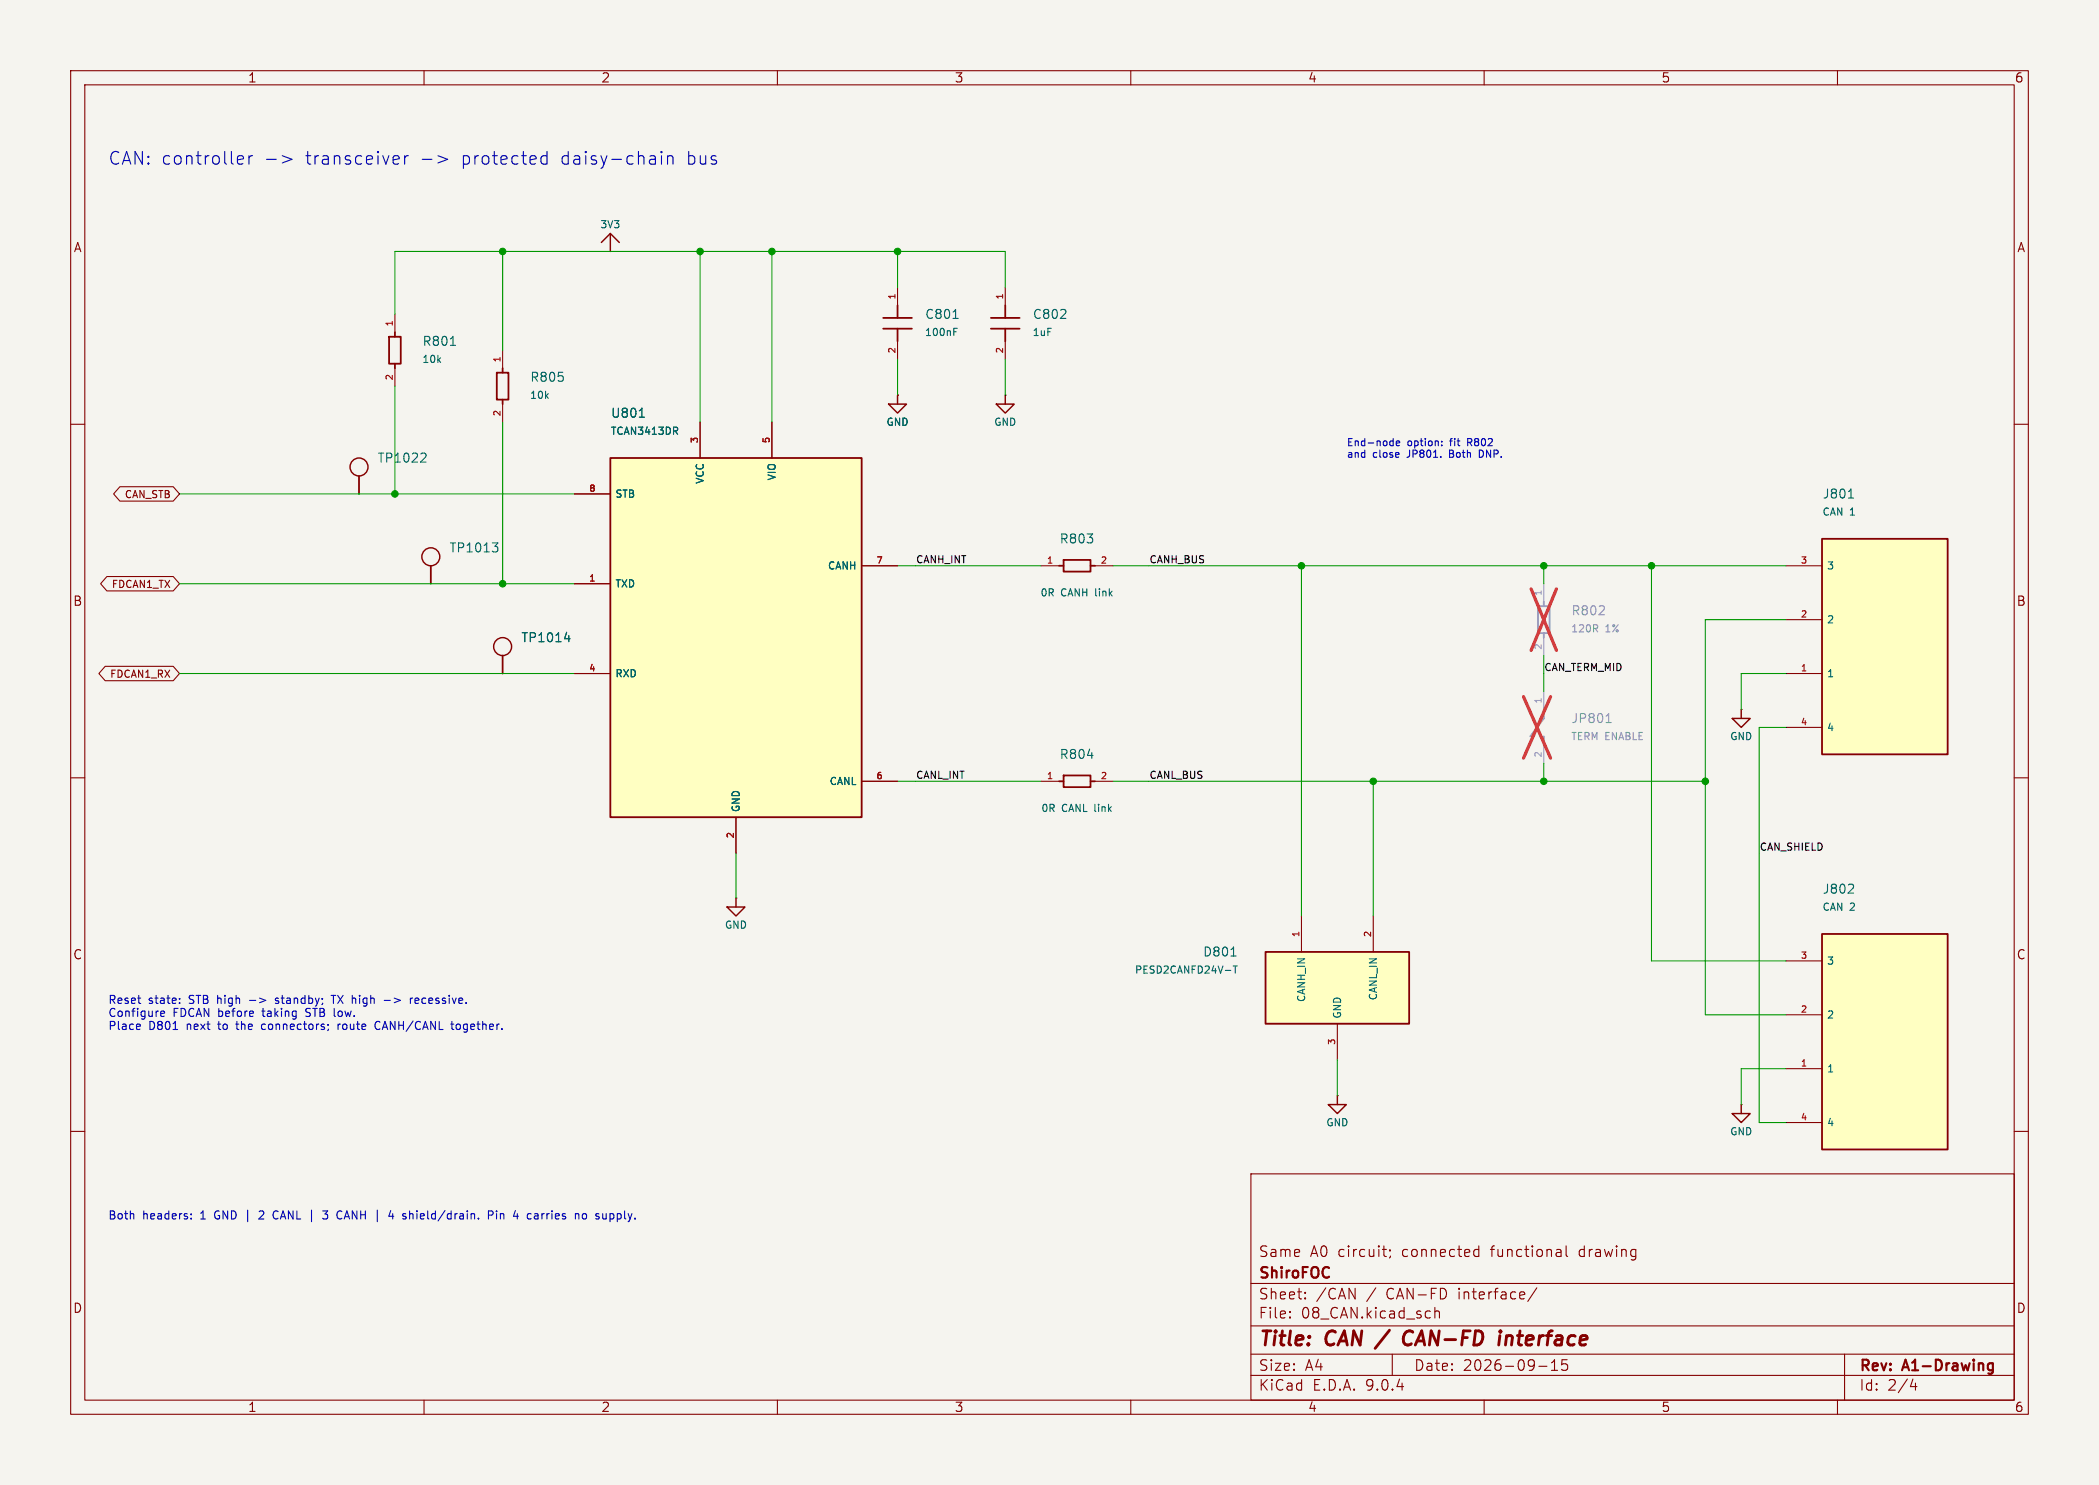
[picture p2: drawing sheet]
<svg xmlns="http://www.w3.org/2000/svg" width="297mm" height="210mm" viewBox="0 0 297 210" stroke-linecap="round" stroke-linejoin="round" font-family="sans-serif">
<path d="M0 0h297v210h-297z" fill="#f5f4ef" stroke="#f5f4ef" stroke-width=".14"/>
<g fill="none" stroke="#840000" stroke-width=".15">
<path d="M10 10h277v190h-277zM12 12h273v186h-273zM60 10v2M110 10v2M160 10v2M210 10v2M260 10v2M10 60h2M285 60h2M10 110h2M285 110h2M10 160h2"/>
<path d="M177 166h108v32h-108zM195.6 176.7h.6M195.9 177.6l.3 .1M196.7 176.8v.1M196.7 176.8h-.1l.1 .1M196.7 177.6l-.1 .3M208.7 176.8l.1-.1 .4 .1M208.7 177.6l.1 .1 .4-.1M209.2 176.2v1.5M220.7 176.7l.2 .2v.8M220.9 177.6l-.2 .1M220.9 177.1h-.2"/>
<path d="M221.6 176.2v1.3l.2 .2M285 160h2M60 198v2M110 198v2M160 198v2M177 194.5h108M177 191.5h108M177 187.5h108M177 181.5h108M182.5 186.3h.1l-.1 .1M182.5 186.3v.1M182.5 185.5v.1"/>
<path d="M182.5 185.5h.1l-.1 .1M184.7 183.6v.1M184.7 183.6h-.1l.1 .1M184.7 182.8v.1M184.7 182.8h-.1l.1 .1M197 191.5v3M203 184.9v1.5M203 185.5a.37 .37 0 0 1 .7 .1v.8M210 198v2M217.5 182.1l-1.3 2M217.7 193.2h1.2M219.5 193.8h.9"/>
<path d="M219.5 192.7l.5-.4v1.5M221.7 192.3h-.7v.7l.2-.1h.5l.1 .3-.1 .5-.2 .1h-.3l-.2-.1M260 198v2M261 191.5v6.5M270.7 195l-.4 1.1h.9M271 195.6v1"/>
</g>
<path d="M281.6 192.8l.4 .1M282 192.8v1.2a.41 .41 0 0 1-.5 .3M282 193.7l-.4 .1" fill="none" stroke="#840000" stroke-width=".3"/>
<path d="M199.6 188.2a1.13 1.13 0 0 0-1 .7 1.13 1.13 0 0 0 .2 1.2l.3 .1 .5-.1M212.2 188.9l-.1 1.3M212.3 188.2v.2M212.3 188.2l-.1 .1 .1 .1M212.3 188.2l.1 .1-.1 .1M213.2 188.9l-.2 1.3M213.8 188.9h-.3l-.3 .2" fill="none" stroke="#840000" stroke-width=".4"/>
<path d="M257.8 76.2h17.8v30.5h-17.8z" fill="#ffffc2"/>
<path d="M55.1 47.6h1.6v3.8h-1.6zM55.9 47v.6M55.9 51.4v.7M70.3 52.7h1.6v3.8h-1.6zM71.1 52.1v.6M71.1 56.5v.7M140.2 45h4.1M140.2 46.5h4.1M142.2 43.2v1.8M142.2 46.5v1.8M50.8 67.3v2.6M257.8 76.2h17.8v30.5h-17.8z" fill="none" stroke="#840000" stroke-width=".25"/>
<path d="M86.4 35.6h.1M55.9 44.5v2.5M55.9 52.1v2.5M71.1 49.5v2.6M71.1 57.2v2.5M142.2 40.6v2.6M142.2 48.3v2.5M252.7 80h5.1M252.7 87.6h5.1M252.7 95.3h5.1M252.7 102.9h5.1" fill="none" stroke="#840000" stroke-width=".15"/>
<path d="M63.7 48.8h.8M60 64.1l.3 .2-.1 .3-.7 .7h.8M261.5 70.4h.8" fill="none" stroke="#006464" stroke-width=".15"/>
<g fill="none" stroke="#840000" stroke-width=".2">
<path d="M85.1 34.3l1.3-1.3 1.2 1.3M86.4 33v2.6"/>
<circle cx="50.8" cy="66" r="1.27"/>
</g>
<path d="M86.4 64.8h35.5v50.8h-35.5z" fill="#ffffc2"/>
<path d="M125 45h4M125 46.5h4M127 43.2v1.8M127 46.5v1.8M86.4 64.8h35.5v50.8h-35.5zM71.1 92.7v2.6" fill="none" stroke="#840000" stroke-width=".25"/>
<g fill="none" stroke="#840000" stroke-width=".15">
<path d="M99.1 59.7v5.1M109.2 59.7v5.1M127 40.6v2.6M127 48.3v2.5M81.3 69.9h5.1M81.3 82.6h5.1M81.3 95.3h5.1M121.9 80h5.1M104.1 115.6v5.1M121.9 110.5h5.1M246.4 100.3h.1M104.1 127h.1"/>
<path d="M189.2 154.9h.1"/>
</g>
<path d="M90.5 59h.7M134.9 45h.7M135 46.9h.3M135 46.4h.4M95.5 60.9l.4 .5M95.8 60.5l.1 .1-.1 .3M79.9 90.3h.8M80.5 89.9v.8" fill="none" stroke="#006464" stroke-width=".15"/>
<g fill="none" stroke="#840000" stroke-width=".2">
<path d="M245.1 101.6h2.5l-1.2 1.3zM246.4 100.3v1.3M102.9 128.3h2.5l-1.3 1.2zM104.1 127v1.3M188 156.2h2.5l-1.3 1.3zM189.2 154.9v1.3"/>
<circle cx="71.1" cy="91.4" r="1.27"/>
</g>
<path d="M217.6 85.7h1.7v3.8h-1.7zM218.4 85.1v.6M218.4 89.5v.7M218.4 100.3v1.3l-1.9 2.5M218.4 104.1v1.3" fill="none" stroke="#9c9b98" stroke-width=".25"/>
<path d="M218.4 82.6v2.5M218.4 90.2v2.5M218.4 97.8v2.5M218.4 105.4v2.6" fill="none" stroke="#9c9b98" stroke-width=".15"/>
<path d="M225.7 88.9l.4 .5M226 88.4v.4M227.3 102.2h.7M227.5 101.1l.1-.2v1.3" fill="none" stroke="#939391" stroke-width=".15"/>
<path d="M215.6 98.5l3.8 8.7M216.6 83.3l3.6 8.7M219.4 98.5l-3.8 8.7M220.2 83.3l-3.6 8.7" fill="none" stroke="#e12e31" stroke-width=".46"/>
<path d="M257.8 132.1h17.8v30.5h-17.8z" fill="#ffffc2"/>
<path d="M257.8 132.1h17.8v30.5h-17.8z" fill="none" stroke="#840000" stroke-width=".25"/>
<path d="M127 55.9h.1M252.7 135.9h5.1M246.4 156.2h.1M252.7 143.5h5.1M252.7 151.1h5.1M252.7 158.8h5.1" fill="none" stroke="#840000" stroke-width=".15"/>
<path d="M262.2 125.1l.1 .2-.1 .3-.7 .7h.8" fill="none" stroke="#006464" stroke-width=".15"/>
<path d="M125.7 57.2h2.6l-1.3 1.2zM127 55.9v1.3M245.1 157.5h2.5l-1.2 1.3zM246.4 156.2v1.3" fill="none" stroke="#840000" stroke-width=".2"/>
<path d="M179.1 134.6h20.3v10.2h-20.3z" fill="#ffffc2"/>
<path d="M150.5 79.2h3.8v1.6h-3.8zM61 80v2.6M149.9 80h.6M154.3 80h.6M149.9 110.5h.6M150.5 109.7h3.8v1.6h-3.8zM154.3 110.5h.6M179.1 134.6h20.3v10.2h-20.3z" fill="none" stroke="#840000" stroke-width=".25"/>
<g fill="none" stroke="#840000" stroke-width=".15">
<path d="M99.1 59.7v5.1M109.2 59.7v5.1M127 55.9h.1M142.2 55.9h.1M17 68.8h7.5l.9 1.1-.9 1h-7.5l-.9-1zM81.3 69.9h5.1M14.9 94.2h9.6l.9 1.1-.9 1h-9.6l-.9-1zM15.1 81.5h9.4l.9 1.1-.9 1h-9.4l-.9-1zM81.3 82.6h5.1M81.3 95.3h5.1M121.9 80h5.1M147.3 80h2.6"/>
<path d="M154.9 80h2.6M104.1 115.6v5.1M121.9 110.5h5.1M147.3 110.5h2.6M154.9 110.5h2.6M184.1 129.5v5.1M194.3 129.5v5.1M189.2 144.8v5.1"/>
</g>
<path d="M90.5 59h.7M69.7 76.8h.7l-.4 .5M70.2 77.3l.2 .2v.3l-.2 .2M95.5 60.9l.4 .5M95.8 60.5l.1 .1-.1 .3M79.9 90.3h.8M80.5 89.9v.8M153.9 106.8h.8M174.2 135.2h.7M174.5 136.6h.6M174.8 136.6v1" fill="none" stroke="#006464" stroke-width=".15"/>
<g fill="none" stroke="#840000" stroke-width=".2">
<path d="M141 57.2h2.5l-1.3 1.2zM142.2 55.9v1.3"/>
<circle cx="61" cy="78.7" r="1.27"/>
</g>
<g fill="none" stroke="#009600" stroke-width=".15">
<path d="M71.1 35.6v13.9M99.1 35.6v24.1M109.2 35.6v24.1M127 35.6v5M55.9 54.6v15.3M71.1 59.7v22.9M127 50.8v5.1M142.2 40.6v-5h-86.3v8.9M142.2 50.8v5.1M25.4 69.9h55.9M25.4 95.3h55.9M25.4 82.6h55.9"/>
<path d="M127 80h20.3M157.5 80h95.2M184.1 80v49.5M218.4 80v2.6M218.4 92.7v5.1M233.7 80v55.9h19M252.7 95.3h-6.3v5M252.7 87.6h-11.4v55.9h11.4M127 110.5h20.3M157.5 110.5h83.8M194.3 110.5v19M218.4 108v2.5"/>
<path d="M252.7 102.9h-3.8v55.9h3.8M104.1 120.7v6.3M189.2 149.9v5M252.7 151.1h-6.3v5.1"/>
</g>
<g fill="none" stroke="#0000c2" stroke-width=".15">
<path d="M33.9 22l.5 .1 .1 .3-.9 .2M34.4 23.1l-.5 .1M35.2 22v1.2M35.7 22a.46 .46 0 0 0-.5 .4M37.7 22.5h1.4M39.9 22l1.4 .5-1.4 .5M56.4 22.1l.1 .3-.9 .2M57.3 22v1.2M57.8 22a.46 .46 0 0 0-.5 .4M59.7 22.5h1.4M62 22l1.3 .5-1.3 .5M76.7 23.1l.2 .1 .5-.1"/>
<path d="M76.7 22.1l.2-.1 .5 .1M77.4 21.4v1.8M93.6 21.4v.2M93.6 22v1.2M93.6 21.4l-.1 .1 .1 .1M93.6 21.4l.1 .1-.1 .1M94.5 22.2a.45 .45 0 0 1 .7 .1v.9M94.5 22v1.2M197 62.4h.1M197.1 62v1M197.1 63h-.1M197.6 62.7l.5-.1-.1-.2h-.3l-.1 .1v.5h.4"/>
<path d="M204 62.9v.1M204 62.4v.1M205.1 63.7v1h.4M205.1 64.1h.4M207.7 62.6h.4M208.1 62h-.4v1M209.3 63.7v1l.4-.1M19.8 145.5l-.1 .1M19.9 145v.1l-.6 .1M22.7 143.4l.6-.1-.1-.3h-.3l-.2 .2 .1 .5h.4M24.5 145.6h.6M25.4 141.8v.1"/>
<path d="M25.4 141.2v.1M33.4 144.8h.4M33.5 144.4l.1 1.1M35.3 141.5h.9M37 145l.1 .5 .3 .1M39 141.9h.3M39.3 141.1l-.3 .1v.1v.2h.3M43.3 143.7h.1M46.9 140.8h.6M47.2 140.8v1.1M47.8 144.8v.8M48.2 144.8l-.3 .1-.1 .1"/>
<path d="M53.8 144.6a.46 .46 0 0 0-.6-.1 .46 .46 0 0 0-.1 .6 .43 .43 0 0 0 .2 .4 .43 .43 0 0 0 .5 0M54.4 141.5h.8M58.1 141.1v.8M58.4 141.1l-.2 .1-.1 .2M58.7 141.5l.6-.1-.1-.2-.3-.1-.2 .2 .1 .6h.4M63.8 144.8h.4M64 145.5l.2 .1M64.9 144.8l-.2 .1-.2 .1 .1 .5 .3 .1M27 172.3v.1M27 171.7v.1M37.1 171.2l-.4 .2M37.3 171.7l-.7 .7h.7"/>
<path d="M38.9 171.3h.4M38.9 172.3h.4M45.7 171.2h.7l-.4 .5 .3 .1 .1 .4-.3 .2h-.3M48.8 172.1h.6M49.1 171.2l-.4 1.2M69.1 171.8h.6l.1-.2-.1-.2-.1-.2h-.5v1.2M70.3 171.2v.2M70.3 171.6v.8M70.8 171.6v.8M70.8 171.7l.2-.1 .2 .1 .1 .7M75 171.6l-.3 .1-.1 .1 .1 .5 .3 .1M76.9 171.6h.1"/>
<path d="M87.3 171.6v1.2M87.3 172.3l.2 .1M87.5 171.6l-.2 .1"/>
</g>
<g fill="#009600" stroke="#009600" stroke-width=".15">
<circle cx="71.1" cy="35.6" r=".46"/>
<circle cx="99.1" cy="35.6" r=".46"/>
<circle cx="71.1" cy="82.6" r=".46"/>
<circle cx="109.2" cy="35.6" r=".46"/>
<circle cx="55.9" cy="69.9" r=".46"/>
<circle cx="194.3" cy="110.5" r=".46"/>
<circle cx="184.1" cy="80" r=".46"/>
<circle cx="127" cy="35.6" r=".46"/>
<circle cx="218.4" cy="80" r=".46"/>
<circle cx="233.7" cy="80" r=".46"/>
<circle cx="241.3" cy="110.5" r=".46"/>
<circle cx="218.4" cy="110.5" r=".46"/>
</g>
<g font-size="2.8" fill="#840000">
<text x="178" y="190.9">Title:</text>
<text x="187.7" y="190.9">CAN /</text>
<text x="200.2" y="190.9">CAN-FD</text>
<text x="214.5" y="190.9">interface</text>
</g>
<g font-size="2.5" fill="#0000c2">
<text x="15.2" y="23.6">CAN: controller</text>
<text x="43.3" y="23.6">transceiver</text>
<text x="65.5" y="23.6">protected</text>
<text x="79.7" y="23.6">daisy-chain</text>
<text x="97.6" y="23.6">bus</text>
</g>
<g font-size="2.1" fill="#840000">
<text x="178" y="178">Same</text>
<text x="185.4" y="178">A0 circuit;</text>
<text x="198.5" y="178">connected</text>
<text x="211.3" y="178">functional</text>
<text x="223.9" y="178">drawing</text>
<text x="178" y="184">Sheet:</text>
<text x="178" y="181.2">ShiroFOC</text>
<text x="186.2" y="184">/CAN</text>
<text x="193.5" y="184">/</text>
<text x="196.3" y="184">CAN-FD</text>
<text x="206.6" y="184">interface/</text>
<text x="178" y="186.7">File:</text>
<text x="184.1" y="186.7">08_CAN.kicad_sch</text>
<text x="178" y="196.9">KiCad</text>
<text x="178" y="194.1">Size:</text>
<text x="184.7" y="194.1">A4</text>
<text x="185.7" y="196.9">E.D.A.</text>
<text x="193.3" y="196.9">9.0.4</text>
<text x="200" y="194.1">Date:</text>
<text x="207" y="194.1">2026-09-15</text>
<text x="263" y="194.3">Rev:</text>
<text x="263" y="196.9">Id:</text>
<text x="267.1" y="196.9">2/4</text>
<text x="269.4" y="194.3">A1-Drawing</text>
</g>
<g font-size="1.8" fill="#840000">
<text x="35" y="11.9">1</text>
<text x="85" y="11.9">2</text>
<text x="135" y="11.9">3</text>
<text x="185" y="11.9">4</text>
<text x="235" y="11.9">5</text>
<text x="285" y="11.9">6</text>
<text x="10.3" y="35.9">A</text>
<text x="285.3" y="35.9">A</text>
<text x="10.3" y="85.9">B</text>
<text x="285.3" y="85.9">B</text>
<text x="10.3" y="135.9">C</text>
<text x="285.3" y="135.9">C</text>
<text x="10.3" y="185.9">D</text>
<text x="285.3" y="185.9">D</text>
<text x="35" y="199.9">1</text>
<text x="85" y="199.9">2</text>
<text x="135" y="199.9">3</text>
<text x="185" y="199.9">4</text>
<text x="235" y="199.9">5</text>
<text x="285" y="199.9">6</text>
</g>
<g font-size="1.8" fill="#006464">
<text x="130.8" y="45.3">C801</text>
<text x="146.1" y="45.3">C802</text>
<text x="59.7" y="49.1">R801</text>
<text x="74.9" y="54.2">R805</text>
<text x="86.4" y="59.3">U801</text>
<text x="53.3" y="65.6">TP1022</text>
<text x="257.8" y="70.7">J801</text>
<text x="149.8" y="77.1">R803</text>
<text x="63.5" y="78.3">TP1013</text>
<text x="73.7" y="91">TP1014</text>
<text x="149.8" y="107.5">R804</text>
<text x="257.8" y="126.6">J802</text>
<text x="170.1" y="135.5">D801</text>
</g>
<g font-size="1.8" fill="#939391">
<text x="222.3" y="87.2">R802</text>
<text x="222.3" y="102.5">JP801</text>
</g>
<g font-size="1.6" fill="#0000c2">
<text x="15.2" y="142.3">Reset</text>
<text x="21" y="142.3">state:</text>
<text x="26.9" y="142.3">STB high</text>
<text x="35.9" y="142.3">-&gt;</text>
<text x="39.8" y="142.3">standby;</text>
<text x="48" y="142.3">TX high</text>
<text x="55.8" y="142.3">-&gt;</text>
<text x="59.8" y="142.3">recessive.</text>
<text x="15.2" y="144.2">Configure</text>
<text x="15.2" y="146">Place</text>
<text x="21.1" y="146">D801</text>
<text x="24.5" y="144.2">FDCAN before</text>
<text x="26.6" y="146">next</text>
<text x="31.3" y="146">to</text>
<text x="34.1" y="146">the</text>
<text x="37.5" y="144.2">taking</text>
<text x="37.8" y="146">connectors;</text>
<text x="43.9" y="144.2">STB low.</text>
<text x="48.8" y="146">route</text>
<text x="54.3" y="146">CANH/CANL</text>
<text x="65.4" y="146">together.</text>
<text x="15.2" y="172.8">Both</text>
<text x="20.2" y="172.8">headers:</text>
<text x="28.5" y="172.8">1</text>
<text x="30.7" y="172.8">GND |</text>
<text x="37.5" y="172.8">2</text>
<text x="39.7" y="172.8">CANL |</text>
<text x="47.2" y="172.8">3</text>
<text x="49.4" y="172.8">CANH |</text>
<text x="57.2" y="172.8">4</text>
<text x="59.4" y="172.8">shield/drain.</text>
<text x="71.7" y="172.8">Pin</text>
<text x="75.5" y="172.8">4</text>
<text x="77.7" y="172.8">carries</text>
<text x="84.7" y="172.8">no</text>
<text x="87.9" y="172.8">supply.</text>
</g>
<g font-size="1.4" fill="#006464">
<text x="84.8" y="32.5">3V3</text>
<text x="130.8" y="47.7">100nF</text>
<text x="146" y="47.7">1uF</text>
<text x="59.7" y="51.5">10k</text>
<text x="74.9" y="56.6">10k</text>
<text x="86.3" y="61.7">TCAN3413DR</text>
<text x="125.3" y="60.4">GND</text>
<text x="140.6" y="60.4">GND</text>
<text x="87" y="70.6">STB</text>
<text x="99.8" y="68.6" transform="rotate(-90 99.8 68.6)">VCC</text>
<text x="110" y="68.1" transform="rotate(-90 110 68.1)">VIO</text>
<text x="257.8" y="73.1">CAN</text>
<text x="261.8" y="73.1">1</text>
<text x="87" y="83.3">TXD</text>
<text x="117" y="80.7">CANH</text>
<text x="258.4" y="80.7">3</text>
<text x="147.1" y="84.6">0R</text>
<text x="150.1" y="84.6">CANH</text>
<text x="155.2" y="84.6">link</text>
<text x="258.4" y="88.4">2</text>
<text x="87" y="96">RXD</text>
<text x="258.4" y="96">1</text>
<text x="244.7" y="104.9">GND</text>
<text x="258.4" y="103.6">4</text>
<text x="117.3" y="111.2">CANL</text>
<text x="104.9" y="114.9" transform="rotate(-90 104.9 114.9)">GND</text>
<text x="147.2" y="115">0R</text>
<text x="150.3" y="115">CANL</text>
<text x="155.1" y="115">link</text>
<text x="102.5" y="131.5">GND</text>
<text x="257.8" y="129">CAN</text>
<text x="261.8" y="129">2</text>
<text x="160.5" y="137.9">PESD2CANFD24V-T</text>
<text x="258.4" y="136.6">3</text>
<text x="184.9" y="141.8" transform="rotate(-90 184.9 141.8)">CANH_IN</text>
<text x="195" y="141.6" transform="rotate(-90 195 141.6)">CANL_IN</text>
<text x="190" y="144.1" transform="rotate(-90 190 144.1)">GND</text>
<text x="258.4" y="144.2">2</text>
<text x="258.4" y="151.9">1</text>
<text x="187.6" y="159.5">GND</text>
<text x="244.7" y="160.8">GND</text>
<text x="258.4" y="159.5">4</text>
</g>
<g font-size="1.4" fill="#0000c2">
<text x="190.5" y="63.5">End-node</text>
<text x="190.5" y="65.1">and</text>
<text x="194.3" y="65.1">close</text>
<text x="199.2" y="63.5">option:</text>
<text x="199.3" y="65.1">JP801.</text>
<text x="205.4" y="63.5">fit</text>
<text x="205.5" y="65.1">Both</text>
<text x="208.1" y="63.5">R802</text>
<text x="210" y="65.1">DNP.</text>
</g>
<g font-size="1.4" fill="#840000">
<text x="17.5" y="70.7">CAN_STB</text>
<text x="15.7" y="83.4">FDCAN1_TX</text>
<text x="15.4" y="96.1">FDCAN1_RX</text>
</g>
<g font-size="1.4" fill="#0f0f0f">
<text x="129.5" y="79.7">CANH_INT</text>
<text x="162.6" y="79.7">CANH_BUS</text>
<text x="218.4" y="95">CAN_TERM_MID</text>
<text x="129.5" y="110.2">CANL_INT</text>
<text x="162.6" y="110.2">CANL_BUS</text>
<text x="248.9" y="120.4">CAN_SHIELD</text>
</g>
<g font-size="1.4" fill="#939391">
<text x="222.2" y="89.6">120R</text>
<text x="227.2" y="89.6">1%</text>
<text x="222.2" y="104.9">TERM ENABLE</text>
</g>
<g font-size="1.2" fill="#a90000">
<text x="55.6" y="46.3" transform="rotate(-90 55.6 46.3)">1</text>
<text x="126.7" y="42.5" transform="rotate(-90 126.7 42.5)">1</text>
<text x="142" y="42.5" transform="rotate(-90 142 42.5)">1</text>
<text x="55.6" y="53.9" transform="rotate(-90 55.6 53.9)">2</text>
<text x="70.9" y="51.4" transform="rotate(-90 70.9 51.4)">1</text>
<text x="126.7" y="50.1" transform="rotate(-90 126.7 50.1)">2</text>
<text x="142" y="50.1" transform="rotate(-90 142 50.1)">2</text>
<text x="70.9" y="59" transform="rotate(-90 70.9 59)">2</text>
<text x="98.8" y="62.8" transform="rotate(-90 98.8 62.8)">3</text>
<text x="109" y="62.8" transform="rotate(-90 109 62.8)">5</text>
<text x="83.3" y="69.6">8</text>
<text x="83.3" y="82.3">1</text>
<text x="123.9" y="79.8">7</text>
<text x="148" y="79.8">1</text>
<text x="155.6" y="79.8">2</text>
<text x="254.7" y="79.8">3</text>
<text x="254.7" y="87.4">2</text>
<text x="83.3" y="95">4</text>
<text x="254.7" y="95">1</text>
<text x="254.7" y="102.6">4</text>
<text x="123.9" y="110.2">6</text>
<text x="148" y="110.2">1</text>
<text x="155.6" y="110.2">2</text>
<text x="103.9" y="118.7" transform="rotate(-90 103.9 118.7)">2</text>
<text x="183.9" y="132.6" transform="rotate(-90 183.9 132.6)">1</text>
<text x="194.1" y="132.6" transform="rotate(-90 194.1 132.6)">2</text>
<text x="254.7" y="135.6">3</text>
<text x="254.7" y="143.3">2</text>
<text x="189" y="147.9" transform="rotate(-90 189 147.9)">3</text>
<text x="254.7" y="150.9">1</text>
<text x="254.7" y="158.5">4</text>
</g>
<g font-size="1.2" fill="#a5a4a2">
<text x="218.2" y="84.4" transform="rotate(-90 218.2 84.4)">1</text>
<text x="218.2" y="92" transform="rotate(-90 218.2 92)">2</text>
<text x="218.2" y="99.6" transform="rotate(-90 218.2 99.6)">1</text>
<text x="218.2" y="107.2" transform="rotate(-90 218.2 107.2)">2</text>
</g>
</svg>
